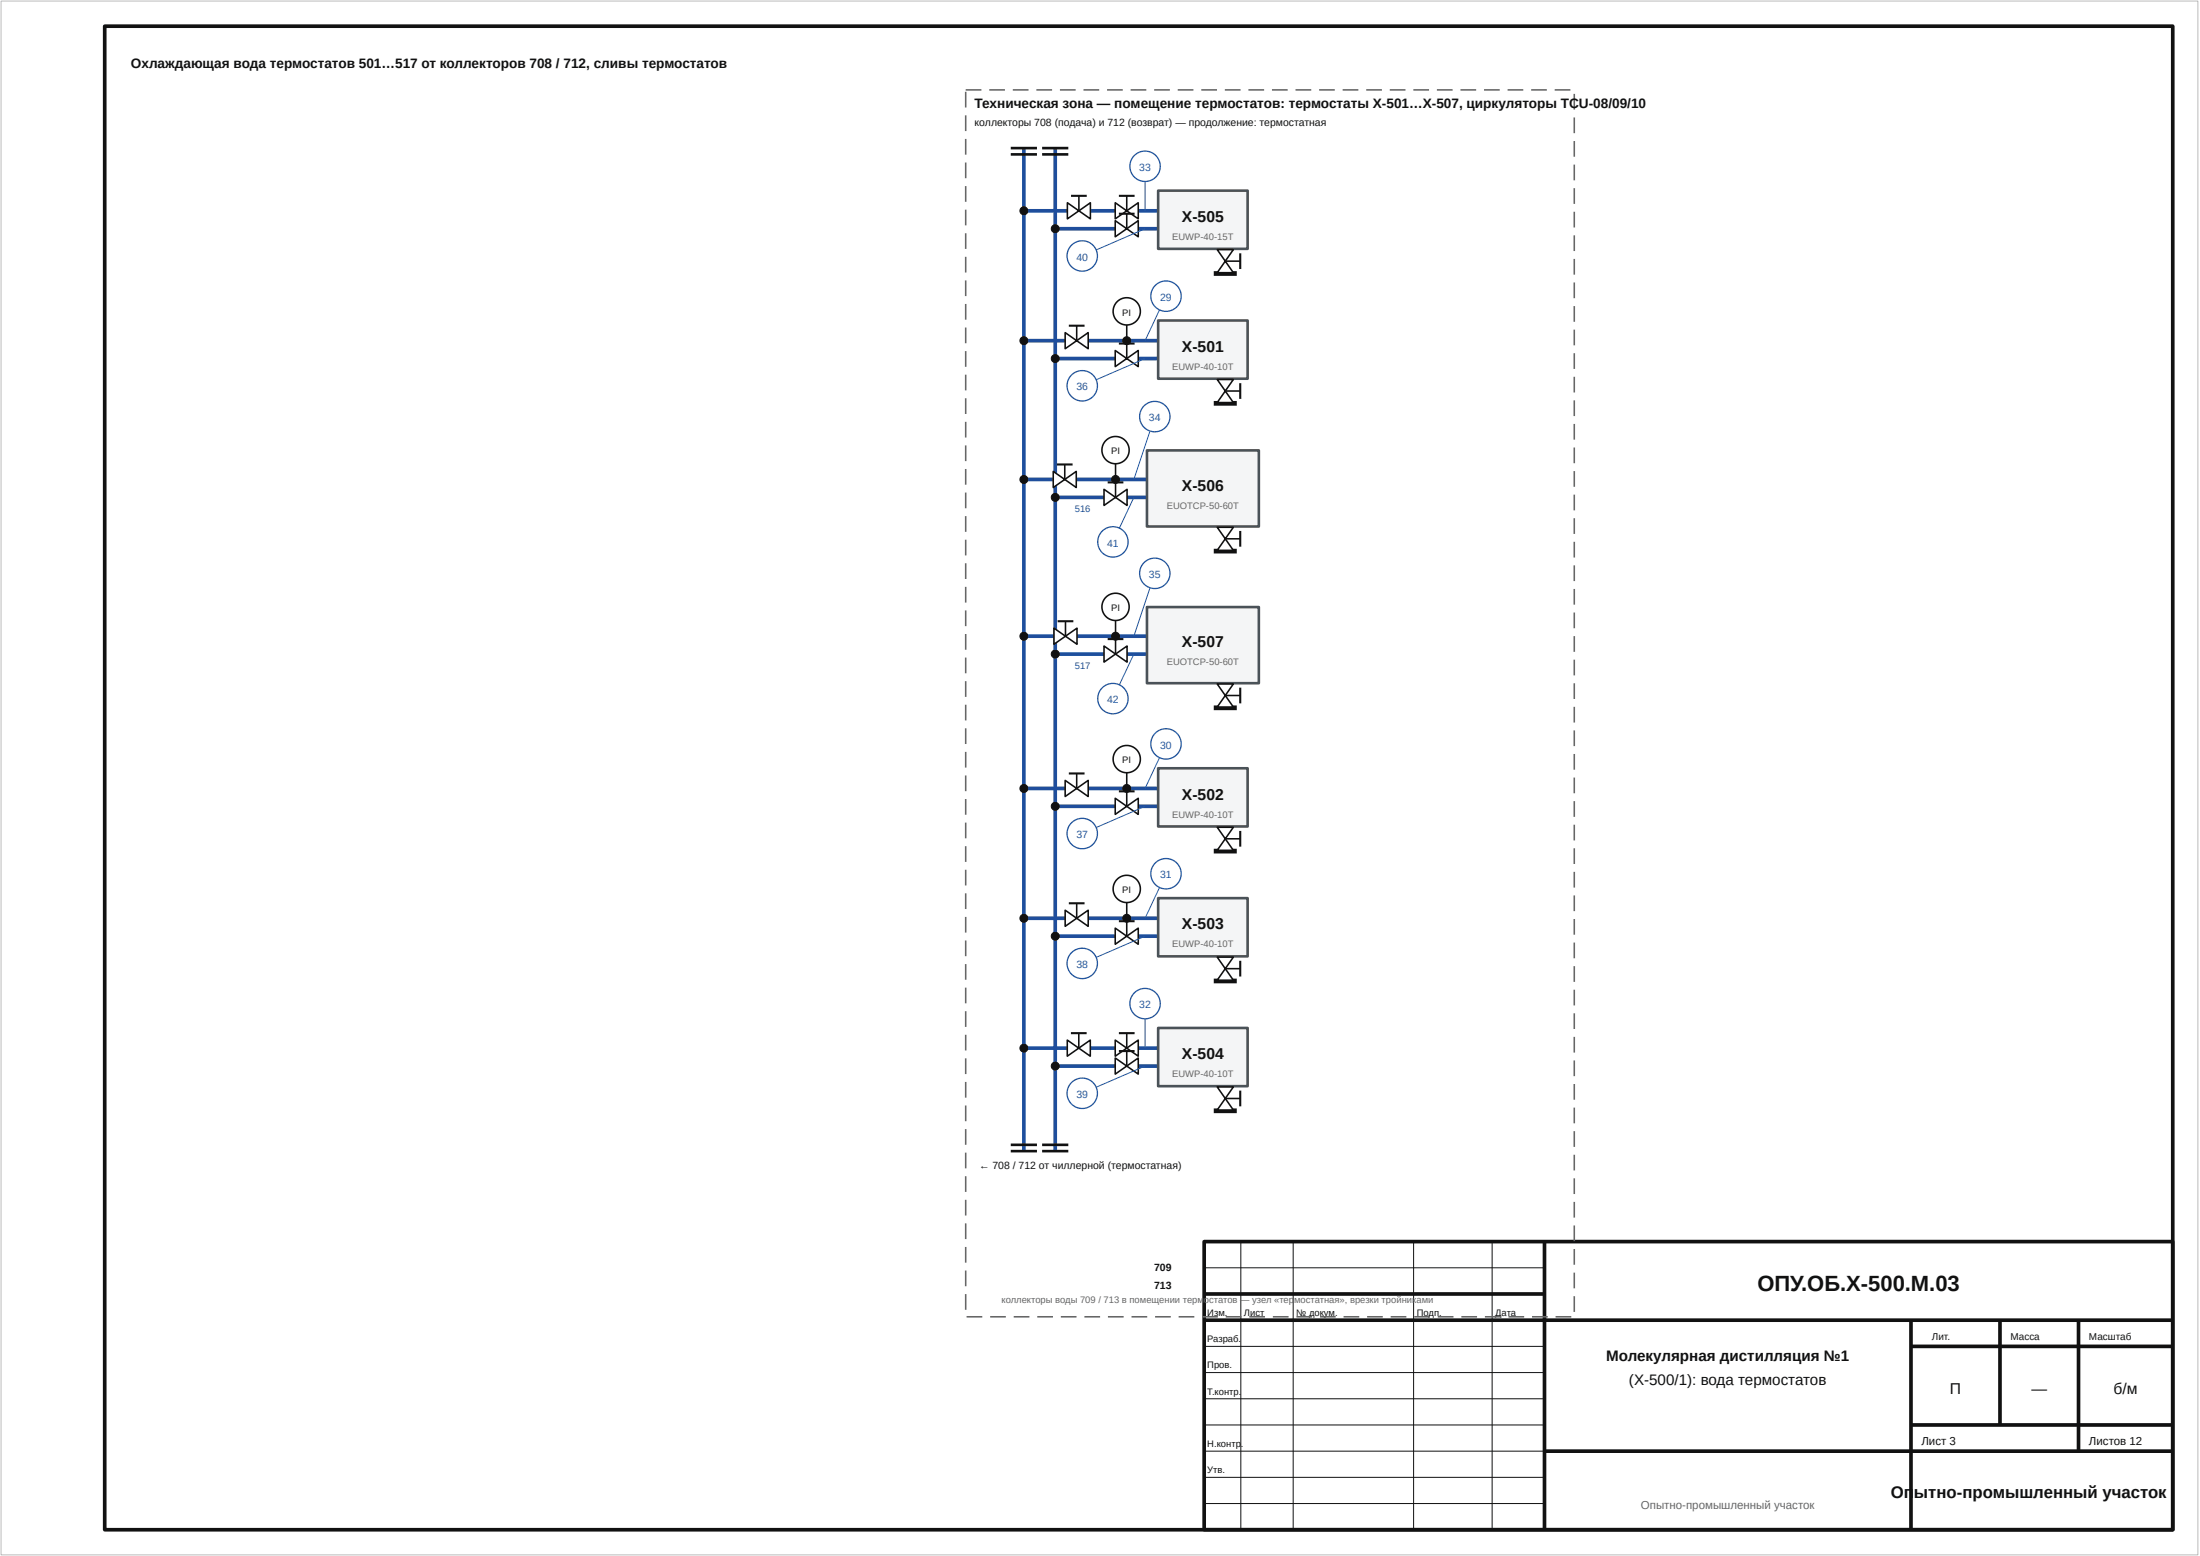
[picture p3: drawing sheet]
<svg xmlns="http://www.w3.org/2000/svg" width="420mm" height="297mm" viewBox="0 0 420 297" stroke-linecap="round" stroke-linejoin="round" font-family="sans-serif">
<path d="M20 5h395v287h-395zM230 237h185v55h-185zM295 237v55M230 247h65M230 252h185M365 252v40M365 257h50M382 252v20M397 252v25M295 277h120M365 272h50" fill="none" stroke="#111" stroke-width=".7" stroke-linecap="butt"/>
<g fill="none" stroke="#1f4e9c" stroke-width=".7" stroke-linecap="butt">
<path d="M195.6 28.3v191.4M201.5 28.3v191.4M195.6 40.2h8.3M201.5 43.7h11.5M208.3 40.2h4.7M217.4 40.2h3.8M217.4 43.7h3.8M195.6 65h7.8M201.5 68.4h11.5M207.8 65h13.4M217.4 68.4h3.8M195.6 91.5h5.6"/>
<path d="M201.5 94.9h9.4M205.6 91.5h13.5M215.3 94.9h3.8M195.6 121.4h5.7M201.5 124.8h9.4M205.7 121.4h13.4M215.3 124.8h3.8M195.6 150.5h7.8M201.5 153.9h11.5M207.8 150.5h13.4M217.4 153.9h3.8M195.6 175.3h7.8"/>
<path d="M201.5 178.7h11.5M207.8 175.3h13.4M217.4 178.7h3.8M195.6 200.1h8.2M201.5 203.5h11.5M208.2 200.1h4.8M217.4 200.1h3.8M217.4 203.5h3.8"/>
</g>
<g fill="none" stroke="#af7949" stroke-width=".7" stroke-linecap="butt">
<path d="M234 47.5v.2M234 52.1v.1M234 72.3v.1M234 76.8v.2M234 100.5v.1M234 105v.2M234 130.4v.2M234 135v.1M234 157.8v.1M234 162.3v.2M234 182.5v.2M234 187.1v.1"/>
<path d="M234 207.3v.2M234 211.9v.1"/>
</g>
<path d="M.2 .2h419.6v296.6h-419.6z" fill="none" stroke="#bbb" stroke-width=".19"/>
<path d="M237 237v55M247 237v55M270 237v55M285 237v55M230 242h65M230 257h65M230 262h65M230 267h65M230 272h65M230 277h65M230 282h65M230 287h65" fill="none" stroke="#111" stroke-width=".19"/>
<path d="M221.2 36.4h17.1v11.1h-17.1z" fill="#f4f5f6"/>
<path d="M221.2 36.4h17.1v11.1h-17.1z" fill="none" stroke="#4a5258" stroke-width=".5"/>
<path d="M221.2 61.2h17.1v11.1h-17.1z" fill="#f4f5f6"/>
<path d="M221.2 61.2h17.1v11.1h-17.1z" fill="none" stroke="#4a5258" stroke-width=".5"/>
<path d="M219.1 86h21.3v14.5h-21.3z" fill="#f4f5f6"/>
<path d="M219.1 86h21.3v14.5h-21.3z" fill="none" stroke="#4a5258" stroke-width=".5"/>
<path d="M219.1 115.9h21.3v14.5h-21.3z" fill="#f4f5f6"/>
<path d="M219.1 115.9h21.3v14.5h-21.3z" fill="none" stroke="#4a5258" stroke-width=".5"/>
<path d="M221.2 146.6h17.1v11.2h-17.1z" fill="#f4f5f6"/>
<path d="M221.2 146.6h17.1v11.2h-17.1z" fill="none" stroke="#4a5258" stroke-width=".5"/>
<path d="M221.2 171.4h17.1v11.1h-17.1z" fill="#f4f5f6"/>
<path d="M221.2 171.4h17.1v11.1h-17.1z" fill="none" stroke="#4a5258" stroke-width=".5"/>
<path d="M221.2 196.2h17.1v11.1h-17.1z" fill="#f4f5f6"/>
<path d="M221.2 196.2h17.1v11.1h-17.1z" fill="none" stroke="#4a5258" stroke-width=".5"/>
<path d="M188.9 17h3v.3h-3zM193.4 17h3v.3h-3zM197.9 17h3v.3h-3zM202.4 17h3v.3h-3zM206.9 17h3v.3h-3zM211.4 17h3v.3h-3zM215.9 17h3v.3h-3zM220.4 17h3v.3h-3zM224.9 17h3v.3h-3zM229.4 17h3v.3h-3zM233.9 17h3v.3h-3zM238.4 17h3v.3h-3zM242.9 17h3v.3h-3zM247.4 17h3v.3h-3zM251.9 17h3v.3h-3zM256.4 17h3v.3h-3zM260.9 17h3v.3h-3zM265.4 17h3v.3h-3zM269.9 17h3v.3h-3zM274.4 17h3v.3h-3zM278.9 17h3v.3h-3zM283.4 17h3v.3h-3zM287.9 17h3v.3h-3zM292.4 17h3v.3h-3zM296.9 17h3v.3h-3zM300.5 17.9h.3v3h-.3zM300.5 22.4h.3v3h-.3zM300.5 26.9h.3v3h-.3zM300.5 31.4h.3v3h-.3zM300.5 35.9h.3v3h-.3zM300.5 40.4h.3v3h-.3zM300.5 44.9h.3v3h-.3zM300.5 49.4h.3v3h-.3zM300.5 53.9h.3v3h-.3zM300.5 58.4h.3v3h-.3zM300.5 62.9h.3v3h-.3zM300.5 67.4h.3v3h-.3zM300.5 71.9h.3v3h-.3zM300.5 76.4h.3v3h-.3zM300.5 80.9h.3v3h-.3zM300.5 85.4h.3v3h-.3zM300.5 89.9h.3v3h-.3zM300.5 94.4h.3v3h-.3zM300.5 98.9h.3v3h-.3zM300.5 103.4h.3v3h-.3zM300.5 107.9h.3v3h-.3zM300.5 112.4h.3v3h-.3zM300.5 116.9h.3v3h-.3zM300.5 121.4h.3v3h-.3zM300.5 125.9h.3v3h-.3zM300.5 130.4h.3v3h-.3zM300.5 134.9h.3v3h-.3zM300.5 139.4h.3v3h-.3zM300.5 143.9h.3v3h-.3zM300.5 148.4h.3v3h-.3zM300.5 152.9h.3v3h-.3zM300.5 157.4h.3v3h-.3zM300.5 161.9h.3v3h-.3zM300.5 166.4h.3v3h-.3zM300.5 170.9h.3v3h-.3zM300.5 175.4h.3v3h-.3zM300.5 179.9h.3v3h-.3zM300.5 184.4h.3v3h-.3zM300.5 188.9h.3v3h-.3zM300.5 193.4h.3v3h-.3zM300.5 197.9h.3v3h-.3zM300.5 202.4h.3v3h-.3zM300.5 206.9h.3v3h-.3zM300.5 211.4h.3v3h-.3zM300.5 215.9h.3v3h-.3zM300.5 220.4h.3v3h-.3zM300.5 224.9h.3v3h-.3zM300.5 229.4h.3v3h-.3zM300.5 233.9h.3v3h-.3zM300.5 238.4h.3v3h-.3zM300.5 242.9h.3v3h-.3zM300.5 247.4h.3v3h-.3zM297.1 251.2h3v.3h-3zM292.6 251.2h3v.3h-3zM288.1 251.2h3v.3h-3zM283.6 251.2h3v.3h-3zM279.1 251.2h3v.3h-3zM274.6 251.2h3v.3h-3zM270.1 251.2h3v.3h-3zM265.6 251.2h3v.3h-3zM261.1 251.2h3v.3h-3zM256.6 251.2h3v.3h-3zM252.1 251.2h3v.3h-3zM247.6 251.2h3v.3h-3zM243.1 251.2h3v.3h-3zM238.6 251.2h3v.3h-3zM234.1 251.2h3v.3h-3zM229.6 251.2h3v.3h-3zM225.1 251.2h3v.3h-3zM220.6 251.2h3v.3h-3zM216.1 251.2h3v.3h-3zM211.6 251.2h3v.3h-3zM207.1 251.2h3v.3h-3zM202.6 251.2h3v.3h-3zM198.1 251.2h3v.3h-3zM193.6 251.2h3v.3h-3zM189.1 251.2h3v.3h-3zM184.6 251.2h3v.3h-3zM184.3 247h.3v3h-.3zM184.3 242.5h.3v3h-.3zM184.3 238h.3v3h-.3zM184.3 233.5h.3v3h-.3zM184.3 229h.3v3h-.3zM184.3 224.5h.3v3h-.3zM184.3 220h.3v3h-.3zM184.3 215.5h.3v3h-.3zM184.3 211h.3v3h-.3zM184.3 206.5h.3v3h-.3zM184.3 202h.3v3h-.3zM184.3 197.5h.3v3h-.3zM184.3 193h.3v3h-.3zM184.3 188.5h.3v3h-.3zM184.3 184h.3v3h-.3zM184.3 179.5h.3v3h-.3zM184.3 175h.3v3h-.3zM184.3 170.5h.3v3h-.3zM184.3 166h.3v3h-.3zM184.3 161.5h.3v3h-.3zM184.3 157h.3v3h-.3zM184.3 152.5h.3v3h-.3zM184.3 148h.3v3h-.3zM184.3 143.5h.3v3h-.3zM184.3 139h.3v3h-.3zM184.3 134.5h.3v3h-.3zM184.3 130h.3v3h-.3zM184.3 125.5h.3v3h-.3zM184.3 121h.3v3h-.3zM184.3 116.5h.3v3h-.3zM184.3 112h.3v3h-.3zM184.3 107.5h.3v3h-.3zM184.3 103h.3v3h-.3zM184.3 98.5h.3v3h-.3zM184.3 94h.3v3h-.3zM184.3 89.5h.3v3h-.3zM184.3 85h.3v3h-.3zM184.3 80.5h.3v3h-.3zM184.3 76h.3v3h-.3zM184.3 71.5h.3v3h-.3zM184.3 67h.3v3h-.3zM184.3 62.5h.3v3h-.3zM184.3 58h.3v3h-.3zM184.3 53.5h.3v3h-.3zM184.3 49h.3v3h-.3zM184.3 44.5h.3v3h-.3zM184.3 40h.3v3h-.3zM184.3 35.5h.3v3h-.3zM184.3 31h.3v3h-.3zM184.3 26.5h.3v3h-.3zM184.3 22h.3v3h-.3zM184.3 17.5h.3v3h-.3zM184.4 17h3v.3h-3z" fill="#666"/>
<path d="M193.1 28.3h5M193.1 29.5h5M199 28.3h5M199 29.5h5M193.1 219.7h5M193.1 218.5h5M199 219.7h5M199 218.5h5" fill="none" stroke="#111" stroke-width=".5"/>
<circle cx="195.6" cy="65" r=".75" fill="#111"/>
<circle cx="195.6" cy="65" r=".75" fill="none" stroke="#111" stroke-width=".2"/>
<circle cx="201.5" cy="68.4" r=".75" fill="#111"/>
<circle cx="201.5" cy="68.4" r=".75" fill="none" stroke="#111" stroke-width=".2"/>
<circle cx="195.6" cy="150.5" r=".75" fill="#111"/>
<circle cx="195.6" cy="150.5" r=".75" fill="none" stroke="#111" stroke-width=".2"/>
<circle cx="201.5" cy="153.9" r=".75" fill="#111"/>
<circle cx="201.5" cy="153.9" r=".75" fill="none" stroke="#111" stroke-width=".2"/>
<circle cx="195.6" cy="175.3" r=".75" fill="#111"/>
<circle cx="195.6" cy="175.3" r=".75" fill="none" stroke="#111" stroke-width=".2"/>
<circle cx="201.5" cy="178.7" r=".75" fill="#111"/>
<circle cx="201.5" cy="178.7" r=".75" fill="none" stroke="#111" stroke-width=".2"/>
<circle cx="195.6" cy="200.1" r=".75" fill="#111"/>
<circle cx="195.6" cy="200.1" r=".75" fill="none" stroke="#111" stroke-width=".2"/>
<circle cx="201.5" cy="203.5" r=".75" fill="#111"/>
<circle cx="201.5" cy="203.5" r=".75" fill="none" stroke="#111" stroke-width=".2"/>
<circle cx="195.6" cy="40.2" r=".75" fill="#111"/>
<circle cx="195.6" cy="40.2" r=".75" fill="none" stroke="#111" stroke-width=".2"/>
<circle cx="201.5" cy="43.7" r=".75" fill="#111"/>
<circle cx="201.5" cy="43.7" r=".75" fill="none" stroke="#111" stroke-width=".2"/>
<circle cx="195.6" cy="91.5" r=".75" fill="#111"/>
<circle cx="195.6" cy="91.5" r=".75" fill="none" stroke="#111" stroke-width=".2"/>
<circle cx="201.5" cy="94.9" r=".75" fill="#111"/>
<circle cx="201.5" cy="94.9" r=".75" fill="none" stroke="#111" stroke-width=".2"/>
<circle cx="195.6" cy="121.4" r=".75" fill="#111"/>
<circle cx="195.6" cy="121.4" r=".75" fill="none" stroke="#111" stroke-width=".2"/>
<circle cx="201.5" cy="124.8" r=".75" fill="#111"/>
<circle cx="201.5" cy="124.8" r=".75" fill="none" stroke="#111" stroke-width=".2"/>
<path d="M231.8 52.2h4.4M231.8 77h4.4M231.8 105.2h4.4M231.8 135.1h4.4M231.8 162.5h4.4M231.8 187.2h4.4M231.8 212h4.4" fill="none" stroke="#111" stroke-width=".9" stroke-linecap="butt"/>
<circle cx="215.2" cy="65" r=".75" fill="#111"/>
<circle cx="215.2" cy="65" r=".75" fill="none" stroke="#111" stroke-width=".2"/>
<path d="M215.2 62v3" fill="none" stroke="#111" stroke-width=".3"/>
<circle cx="215.2" cy="59.4" r="2.6" fill="#fff"/>
<circle cx="215.2" cy="59.4" r="2.6" fill="none" stroke="#111" stroke-width=".3"/>
<path d="M203.4 63.5l4.4 3.1v-3.1l-4.4 3.1z" fill="#fff"/>
<path d="M203.4 63.5l4.4 3.1v-3.1l-4.4 3.1zM205.6 62.2v2.8" fill="none" stroke="#111" stroke-width=".3"/>
<path d="M204.1 62.2h3" fill="none" stroke="#111" stroke-width=".4"/>
<path d="M213 66.9l4.4 3.1v-3.1l-4.4 3.1z" fill="#fff"/>
<path d="M213 66.9l4.4 3.1v-3.1l-4.4 3.1zM215.2 65.6v2.8" fill="none" stroke="#111" stroke-width=".3"/>
<path d="M213.7 65.6h3" fill="none" stroke="#111" stroke-width=".4"/>
<path d="M232.5 72.4l3.1 4.4h-3.1l3.1-4.4z" fill="#fff"/>
<path d="M232.5 72.4l3.1 4.4h-3.1l3.1-4.4zM234 74.6h2.9" fill="none" stroke="#111" stroke-width=".3"/>
<path d="M236.9 73.1v3" fill="none" stroke="#111" stroke-width=".4"/>
<circle cx="215.2" cy="150.5" r=".75" fill="#111"/>
<circle cx="215.2" cy="150.5" r=".75" fill="none" stroke="#111" stroke-width=".2"/>
<path d="M215.2 147.5v3" fill="none" stroke="#111" stroke-width=".3"/>
<circle cx="215.2" cy="144.9" r="2.6" fill="#fff"/>
<circle cx="215.2" cy="144.9" r="2.6" fill="none" stroke="#111" stroke-width=".3"/>
<path d="M203.4 149l4.4 3v-3l-4.4 3z" fill="#fff"/>
<path d="M203.4 149l4.4 3v-3l-4.4 3zM205.6 147.6v2.9" fill="none" stroke="#111" stroke-width=".3"/>
<path d="M204.1 147.6h3" fill="none" stroke="#111" stroke-width=".4"/>
<path d="M213 152.4l4.4 3v-3l-4.4 3z" fill="#fff"/>
<path d="M213 152.4l4.4 3v-3l-4.4 3zM215.2 151v2.9" fill="none" stroke="#111" stroke-width=".3"/>
<path d="M213.7 151h3" fill="none" stroke="#111" stroke-width=".4"/>
<path d="M232.5 157.9l3.1 4.4h-3.1l3.1-4.4z" fill="#fff"/>
<path d="M232.5 157.9l3.1 4.4h-3.1l3.1-4.4zM234 160.1h2.9" fill="none" stroke="#111" stroke-width=".3"/>
<path d="M236.9 158.6v3" fill="none" stroke="#111" stroke-width=".4"/>
<circle cx="215.2" cy="175.3" r=".75" fill="#111"/>
<circle cx="215.2" cy="175.3" r=".75" fill="none" stroke="#111" stroke-width=".2"/>
<path d="M215.2 172.3v3" fill="none" stroke="#111" stroke-width=".3"/>
<circle cx="215.2" cy="169.7" r="2.6" fill="#fff"/>
<circle cx="215.2" cy="169.7" r="2.6" fill="none" stroke="#111" stroke-width=".3"/>
<path d="M203.4 173.7l4.4 3.1v-3.1l-4.4 3.1z" fill="#fff"/>
<path d="M203.4 173.7l4.4 3.1v-3.1l-4.4 3.1zM205.6 172.4v2.9" fill="none" stroke="#111" stroke-width=".3"/>
<path d="M204.1 172.4h3" fill="none" stroke="#111" stroke-width=".4"/>
<path d="M213 177.2l4.4 3v-3l-4.4 3z" fill="#fff"/>
<path d="M213 177.2l4.4 3v-3l-4.4 3zM215.2 175.8v2.9" fill="none" stroke="#111" stroke-width=".3"/>
<path d="M213.7 175.8h3" fill="none" stroke="#111" stroke-width=".4"/>
<path d="M232.5 182.7l3.1 4.4h-3.1l3.1-4.4z" fill="#fff"/>
<path d="M232.5 182.7l3.1 4.4h-3.1l3.1-4.4zM234 184.9h2.9" fill="none" stroke="#111" stroke-width=".3"/>
<path d="M236.9 183.4v3" fill="none" stroke="#111" stroke-width=".4"/>
<path d="M213 198.5l4.4 3.1v-3.1l-4.4 3.1z" fill="#fff"/>
<path d="M213 198.5l4.4 3.1v-3.1l-4.4 3.1zM215.2 197.2v2.9" fill="none" stroke="#111" stroke-width=".3"/>
<path d="M213.7 197.2h3" fill="none" stroke="#111" stroke-width=".4"/>
<path d="M203.8 198.5l4.4 3.1v-3.1l-4.4 3.1z" fill="#fff"/>
<path d="M203.8 198.5l4.4 3.1v-3.1l-4.4 3.1zM206 197.2v2.9" fill="none" stroke="#111" stroke-width=".3"/>
<path d="M204.5 197.2h3" fill="none" stroke="#111" stroke-width=".4"/>
<path d="M213 201.9l4.4 3.1v-3.1l-4.4 3.1z" fill="#fff"/>
<path d="M213 201.9l4.4 3.1v-3.1l-4.4 3.1zM215.2 200.6v2.9" fill="none" stroke="#111" stroke-width=".3"/>
<path d="M213.7 200.6h3" fill="none" stroke="#111" stroke-width=".4"/>
<path d="M232.5 207.5l3.1 4.4h-3.1l3.1-4.4z" fill="#fff"/>
<path d="M232.5 207.5l3.1 4.4h-3.1l3.1-4.4zM234 209.7h2.9" fill="none" stroke="#111" stroke-width=".3"/>
<path d="M236.9 208.2v3" fill="none" stroke="#111" stroke-width=".4"/>
<path d="M213 38.7l4.4 3.1v-3.1l-4.4 3.1z" fill="#fff"/>
<path d="M213 38.7l4.4 3.1v-3.1l-4.4 3.1zM215.2 37.4v2.8" fill="none" stroke="#111" stroke-width=".3"/>
<path d="M213.7 37.4h3" fill="none" stroke="#111" stroke-width=".4"/>
<path d="M203.9 38.7l4.4 3.1v-3.1l-4.4 3.1z" fill="#fff"/>
<path d="M203.9 38.7l4.4 3.1v-3.1l-4.4 3.1zM206.1 37.4v2.8" fill="none" stroke="#111" stroke-width=".3"/>
<path d="M204.6 37.4h3" fill="none" stroke="#111" stroke-width=".4"/>
<path d="M213 42.1l4.4 3.1v-3.1l-4.4 3.1z" fill="#fff"/>
<path d="M213 42.1l4.4 3.1v-3.1l-4.4 3.1zM215.2 40.8v2.9" fill="none" stroke="#111" stroke-width=".3"/>
<path d="M213.7 40.8h3" fill="none" stroke="#111" stroke-width=".4"/>
<path d="M232.5 47.7l3.1 4.4h-3.1l3.1-4.4z" fill="#fff"/>
<path d="M232.5 47.7l3.1 4.4h-3.1l3.1-4.4zM234 49.9h2.9" fill="none" stroke="#111" stroke-width=".3"/>
<path d="M236.9 48.4v3" fill="none" stroke="#111" stroke-width=".4"/>
<circle cx="213.1" cy="91.5" r=".75" fill="#111"/>
<circle cx="213.1" cy="91.5" r=".75" fill="none" stroke="#111" stroke-width=".2"/>
<path d="M213.1 88.5v3" fill="none" stroke="#111" stroke-width=".3"/>
<circle cx="213.1" cy="85.9" r="2.6" fill="#fff"/>
<circle cx="213.1" cy="85.9" r="2.6" fill="none" stroke="#111" stroke-width=".3"/>
<path d="M201.2 90l4.4 3.1v-3.1l-4.4 3.1z" fill="#fff"/>
<path d="M201.2 90l4.4 3.1v-3.1l-4.4 3.1zM203.4 88.7v2.8" fill="none" stroke="#111" stroke-width=".3"/>
<path d="M201.9 88.7h3" fill="none" stroke="#111" stroke-width=".4"/>
<path d="M210.9 93.4l4.4 3.1v-3.1l-4.4 3.1z" fill="#fff"/>
<path d="M210.9 93.4l4.4 3.1v-3.1l-4.4 3.1zM213.1 92.1v2.8" fill="none" stroke="#111" stroke-width=".3"/>
<path d="M211.6 92.1h3" fill="none" stroke="#111" stroke-width=".4"/>
<path d="M232.5 100.6l3.1 4.4h-3.1l3.1-4.4z" fill="#fff"/>
<path d="M232.5 100.6l3.1 4.4h-3.1l3.1-4.4zM234 102.8h2.9" fill="none" stroke="#111" stroke-width=".3"/>
<path d="M236.9 101.3v3" fill="none" stroke="#111" stroke-width=".4"/>
<circle cx="213.1" cy="121.4" r=".75" fill="#111"/>
<circle cx="213.1" cy="121.4" r=".75" fill="none" stroke="#111" stroke-width=".2"/>
<path d="M213.1 118.4v3" fill="none" stroke="#111" stroke-width=".3"/>
<circle cx="213.1" cy="115.8" r="2.6" fill="#fff"/>
<circle cx="213.1" cy="115.8" r="2.6" fill="none" stroke="#111" stroke-width=".3"/>
<path d="M201.3 119.9l4.4 3.1v-3.1l-4.4 3.1z" fill="#fff"/>
<path d="M201.3 119.9l4.4 3.1v-3.1l-4.4 3.1zM203.5 118.6v2.8" fill="none" stroke="#111" stroke-width=".3"/>
<path d="M202 118.6h3" fill="none" stroke="#111" stroke-width=".4"/>
<path d="M210.9 123.3l4.4 3.1v-3.1l-4.4 3.1z" fill="#fff"/>
<path d="M210.9 123.3l4.4 3.1v-3.1l-4.4 3.1zM213.1 122v2.8" fill="none" stroke="#111" stroke-width=".3"/>
<path d="M211.6 122h3" fill="none" stroke="#111" stroke-width=".4"/>
<path d="M232.5 130.6l3.1 4.4h-3.1l3.1-4.4z" fill="#fff"/>
<path d="M232.5 130.6l3.1 4.4h-3.1l3.1-4.4zM234 132.8h2.9" fill="none" stroke="#111" stroke-width=".3"/>
<path d="M236.9 131.3v3" fill="none" stroke="#111" stroke-width=".4"/>
<path d="M221.5 59.2l-2.8 5.8" fill="none" stroke="#1f5fa8" stroke-width=".19"/>
<circle cx="222.7" cy="56.5" r="2.9" fill="#fff"/>
<circle cx="222.7" cy="56.5" r="2.9" fill="none" stroke="#1f5fa8" stroke-width=".25"/>
<path d="M218.7 68.4l-9.3 4.1" fill="none" stroke="#1f5fa8" stroke-width=".19"/>
<circle cx="206.7" cy="73.6" r="2.9" fill="#fff"/>
<circle cx="206.7" cy="73.6" r="2.9" fill="none" stroke="#1f5fa8" stroke-width=".25"/>
<path d="M221.5 144.6l-2.8 5.9" fill="none" stroke="#1f5fa8" stroke-width=".19"/>
<circle cx="222.7" cy="142" r="2.9" fill="#fff"/>
<circle cx="222.7" cy="142" r="2.9" fill="none" stroke="#1f5fa8" stroke-width=".25"/>
<path d="M218.7 153.9l-9.3 4.1" fill="none" stroke="#1f5fa8" stroke-width=".19"/>
<circle cx="206.7" cy="159.1" r="2.9" fill="#fff"/>
<circle cx="206.7" cy="159.1" r="2.9" fill="none" stroke="#1f5fa8" stroke-width=".25"/>
<path d="M221.5 169.4l-2.8 5.9" fill="none" stroke="#1f5fa8" stroke-width=".19"/>
<circle cx="222.7" cy="166.8" r="2.9" fill="#fff"/>
<circle cx="222.7" cy="166.8" r="2.9" fill="none" stroke="#1f5fa8" stroke-width=".25"/>
<path d="M218.7 178.7l-9.3 4" fill="none" stroke="#1f5fa8" stroke-width=".19"/>
<circle cx="206.7" cy="183.9" r="2.9" fill="#fff"/>
<circle cx="206.7" cy="183.9" r="2.9" fill="none" stroke="#1f5fa8" stroke-width=".25"/>
<path d="M218.7 194.5v5.6" fill="none" stroke="#1f5fa8" stroke-width=".19"/>
<circle cx="218.7" cy="191.6" r="2.9" fill="#fff"/>
<circle cx="218.7" cy="191.6" r="2.9" fill="none" stroke="#1f5fa8" stroke-width=".25"/>
<path d="M218.7 203.5l-9.3 4" fill="none" stroke="#1f5fa8" stroke-width=".19"/>
<circle cx="206.7" cy="208.7" r="2.9" fill="#fff"/>
<circle cx="206.7" cy="208.7" r="2.9" fill="none" stroke="#1f5fa8" stroke-width=".25"/>
<path d="M218.7 34.6v5.6" fill="none" stroke="#1f5fa8" stroke-width=".19"/>
<circle cx="218.7" cy="31.7" r="2.9" fill="#fff"/>
<circle cx="218.7" cy="31.7" r="2.9" fill="none" stroke="#1f5fa8" stroke-width=".25"/>
<path d="M218.7 43.7l-9.3 4" fill="none" stroke="#1f5fa8" stroke-width=".19"/>
<circle cx="206.7" cy="48.9" r="2.9" fill="#fff"/>
<circle cx="206.7" cy="48.9" r="2.9" fill="none" stroke="#1f5fa8" stroke-width=".25"/>
<path d="M219.6 82.3l-3 9.2" fill="none" stroke="#1f5fa8" stroke-width=".19"/>
<circle cx="220.6" cy="79.5" r="2.9" fill="#fff"/>
<circle cx="220.6" cy="79.5" r="2.9" fill="none" stroke="#1f5fa8" stroke-width=".25"/>
<path d="M216.6 94.9l-2.8 5.9" fill="none" stroke="#1f5fa8" stroke-width=".19"/>
<circle cx="212.6" cy="103.4" r="2.9" fill="#fff"/>
<circle cx="212.6" cy="103.4" r="2.9" fill="none" stroke="#1f5fa8" stroke-width=".25"/>
<path d="M219.6 112.2l-3 9.2" fill="none" stroke="#1f5fa8" stroke-width=".19"/>
<circle cx="220.6" cy="109.4" r="2.9" fill="#fff"/>
<circle cx="220.6" cy="109.4" r="2.9" fill="none" stroke="#1f5fa8" stroke-width=".25"/>
<path d="M216.6 124.8l-2.8 5.9" fill="none" stroke="#1f5fa8" stroke-width=".19"/>
<circle cx="212.6" cy="133.3" r="2.9" fill="#fff"/>
<circle cx="212.6" cy="133.3" r="2.9" fill="none" stroke="#1f5fa8" stroke-width=".25"/>
<text font-size="4.2" fill="#111" x="335.7" y="246.5">ОПУ.ОБ.X-500.М.03</text>
<g font-size="3.2" fill="#111">
<text x="361.2" y="286">Оп</text>
<text x="365.6" y="286">ытно-промышленный участок</text>
</g>
<g font-size="3" fill="#111">
<text x="225.7" y="42.4">X-505</text>
<text x="225.7" y="67.2">X-501</text>
<text x="225.7" y="93.7">X-506</text>
<text x="225.7" y="123.6">X-507</text>
<text x="225.7" y="152.6">X-502</text>
<text x="225.7" y="177.4">X-503</text>
<text x="225.7" y="202.2">X-504</text>
<text x="372.4" y="266">П</text>
<text x="388" y="266">—</text>
<text x="403.7" y="266">б/м</text>
</g>
<g font-size="2.9" fill="#111">
<text x="306.8" y="259.7">Молекулярная дистилляция №1</text>
<text x="311.1" y="264.3">(X-500/1): вода термостатов</text>
</g>
<g font-size="2.6" fill="#111">
<text x="25" y="13">Охлаждающая вода термостатов 501…517 от коллекторов 708 / 712, сливы термостатов</text>
<text x="186.2" y="20.6">Техническая зона — помещение термостатов: термостаты X-501…X-507, циркуляторы TC</text>
<text x="301.6" y="20.6">U-08/09/10</text>
</g>
<g font-size="2.2" fill="#111">
<text x="367" y="275.8">Лист 3</text>
<text x="399" y="275.8">Листов 12</text>
</g>
<text font-size="2.2" fill="#666" x="313.4" y="288">Опытно-промышленный участок</text>
<g font-size="2" fill="#111">
<text x="186.2" y="24">коллекторы 708 (подача) и 712 (возврат) — продолжение: термостатная</text>
<text x="187" y="223.1">← 708 / 712 от чиллерной (термостатная)</text>
<text x="220.4" y="242.6">709</text>
<text x="220.4" y="246">713</text>
</g>
<g font-size="2" fill="#1f5fa8">
<text x="217.6" y="32.6">33</text>
<text x="205.6" y="49.8">40</text>
<text x="221.6" y="57.4">29</text>
<text x="205.6" y="74.5">36</text>
<text x="219.5" y="80.4">34</text>
<text x="211.5" y="104.3">41</text>
<text x="219.5" y="110.3">35</text>
<text x="211.5" y="134.2">42</text>
<text x="221.6" y="142.9">30</text>
<text x="205.6" y="160">37</text>
<text x="221.6" y="167.7">31</text>
<text x="205.6" y="184.8">38</text>
<text x="217.6" y="192.5">32</text>
<text x="205.6" y="209.6">39</text>
</g>
<g font-size="1.9" fill="#111">
<text x="369" y="255.8">Лит.</text>
<text x="384" y="255.8">Масса</text>
<text x="399" y="255.8">Масштаб</text>
</g>
<g font-size="1.8" fill="#666">
<text x="223.9" y="45.8">EUWP-40-15T</text>
<text x="223.9" y="70.6">EUWP-40-10T</text>
<text x="222.8" y="97.1">EUOTCP-50-60T</text>
<text x="222.8" y="127">EUOTCP-50-60T</text>
<text x="223.9" y="156.1">EUWP-40-10T</text>
<text x="223.9" y="180.8">EUWP-40-10T</text>
<text x="223.9" y="205.6">EUWP-40-10T</text>
<text x="191.3" y="248.8">коллекторы воды 709 / 713 в помещении термостатов — узел «тер</text>
<text x="247.2" y="248.8">мостатная», врезки тройник</text>
<text x="270.5" y="248.8">ами</text>
</g>
<g font-size="1.8" fill="#111">
<text x="214.4" y="60.2">PI</text>
<text x="212.2" y="86.7">PI</text>
<text x="212.2" y="116.6">PI</text>
<text x="214.4" y="145.7">PI</text>
<text x="214.4" y="170.5">PI</text>
<text x="230.6" y="251.2">Изм.</text>
<text x="237.6" y="251.2">Лист</text>
<text x="247.6" y="251.2">№ докум.</text>
<text x="270.6" y="251.2">Подп.</text>
<text x="285.6" y="251.2">Дата</text>
<text x="230.6" y="256.2">Разраб.</text>
<text x="230.6" y="261.2">Пров.</text>
<text x="230.6" y="266.2">Т.контр.</text>
<text x="230.6" y="276.2">Н.контр</text>
<text x="230.6" y="281.2">Утв.</text>
<text x="237" y="276.2">.</text>
</g>
<g font-size="1.8" fill="#1f4e9c">
<text x="205.3" y="97.7">516</text>
<text x="205.3" y="127.6">517</text>
</g>
</svg>
